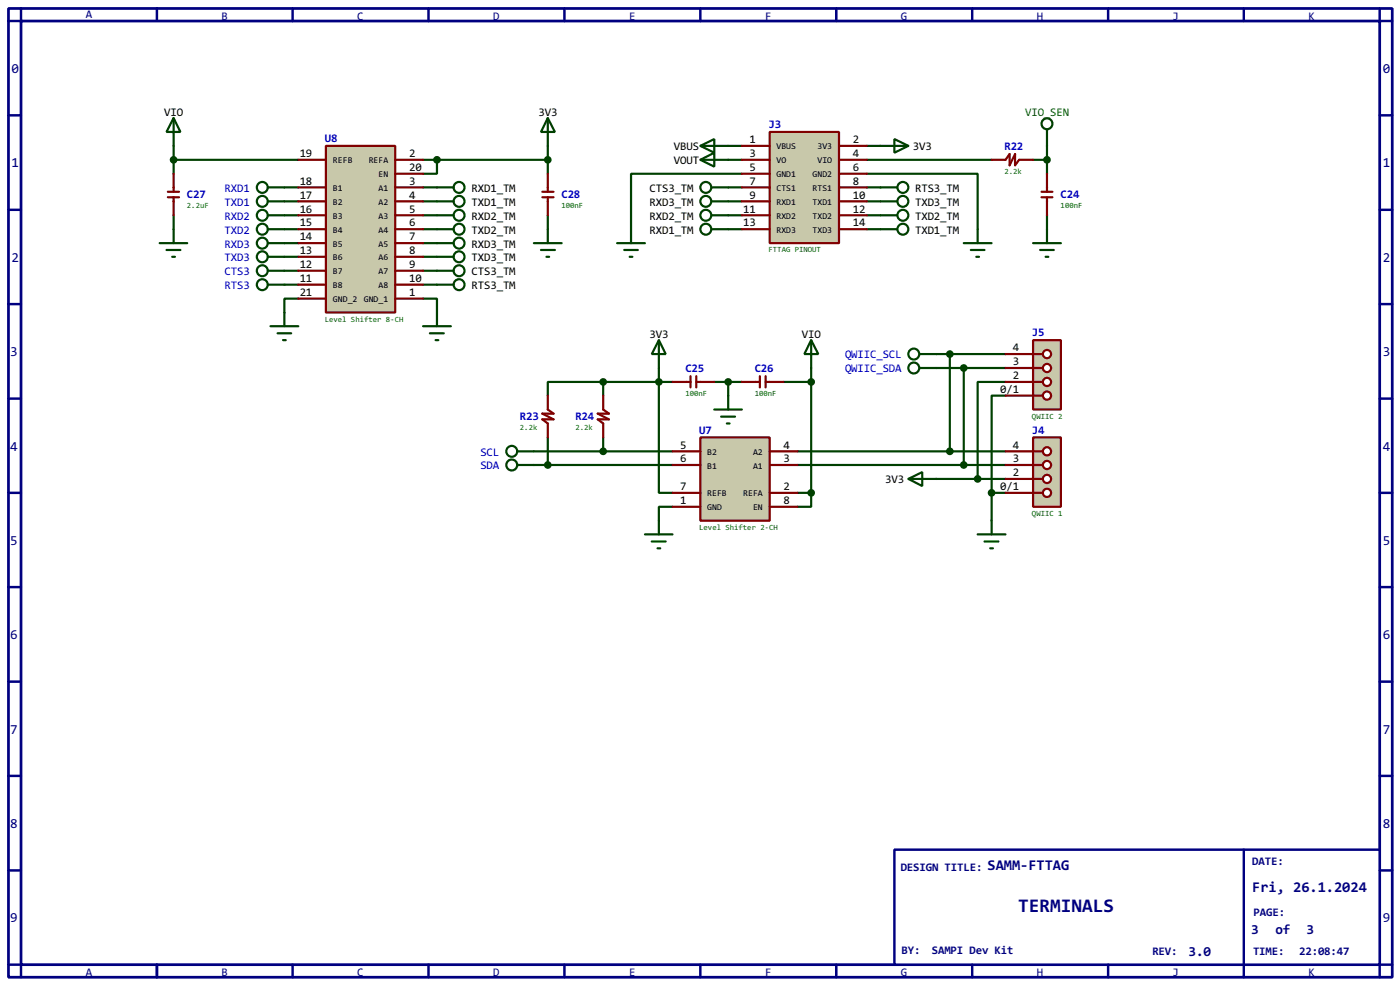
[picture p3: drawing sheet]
<svg xmlns="http://www.w3.org/2000/svg" width="256mm" height="180mm" viewBox="0 0 256 180" stroke-linecap="round" stroke-linejoin="round" font-family="sans-serif">
<path d="M1.6 1.6h253.5v177.3h-253.5zM3.9 3.9h248.9v172.7h-248.9z" fill="none" stroke="#000080" stroke-width=".5"/>
<path d="M3.9 1.6v2.3h-2.3M28.8 1.6v2.3" fill="none" stroke="#000080" stroke-width=".45"/>
<path d="M163.9 155.5h88.9v21.1h-88.9z" fill="#fff" stroke="#000080" stroke-width=".45"/>
<g fill="none" stroke="#000080" stroke-width=".45">
<path d="M53.6 1.6v2.3M78.5 1.6v2.3M103.4 1.6v2.3M128.3 1.6v2.3M153.2 1.6v2.3M178.1 1.6v2.3M203 1.6v2.3M227.9 1.6v2.3M252.8 1.6v2.3h2.3M1.6 21.1h2.3M1.6 38.4h2.3M252.8 21.1h2.3"/>
<path d="M252.8 38.4h2.3M1.6 55.7h2.3M252.8 55.7h2.3M1.6 73h2.3M252.8 73h2.3M1.6 90.2h2.3M252.8 90.2h2.3M1.6 107.5h2.3M252.8 107.5h2.3M1.6 124.8h2.3M252.8 124.8h2.3M1.6 142h2.3"/>
<path d="M1.6 159.3h2.3M227.9 155.5v23.4M252.8 142h2.3M252.8 159.3h2.3M1.6 176.6h2.3v2.3M28.8 176.6v2.3M53.6 176.6v2.3M78.5 176.6v2.3M103.4 176.6v2.3M128.3 176.6v2.3M153.2 176.6v2.3M178.1 176.6v2.3"/>
<path d="M203 176.6v2.3M255.1 176.6h-2.3v2.3"/>
</g>
<g fill="none" stroke="#004000" stroke-width=".4">
<path d="M31.8 29.3h22.9M31.8 26.7v5.1M31.8 39.4v2.6M52.1 34.3h2.6M52.1 36.9h2.6M52.1 39.4h2.6M77.5 29.3h22.9M77.5 34.3h2.6M77.5 36.9h2.6M77.5 39.4h2.6M80.1 29.3v2.5h-2.6M100.4 26.7v5.1"/>
<path d="M100.4 39.4v2.6M133.4 29.3h2.5M133.4 34.3h2.5M133.4 36.9h2.5M133.4 39.4h2.5M133.4 26.7h2.5M135.9 31.8h-20.3v10.2M158.8 31.8h20.3v10.2M158.8 29.3h22.9M158.8 34.3h2.5M158.8 36.9h2.5M158.8 39.4h2.5"/>
<path d="M158.8 26.7h2.5M189.3 29.3h2.5M191.8 26.7v5.1M191.8 39.4v2.6M52.1 42h2.6M52.1 44.5h2.6M52.1 47h2.6M52.1 49.6h2.6M52.1 52.1h2.6M54.7 54.7h-2.6v2.5M77.5 54.7h2.6v2.5M77.5 42h2.6"/>
<path d="M77.5 44.5h2.6M77.5 47h2.6M77.5 49.6h2.6M77.5 52.1h2.6M133.4 42h2.5M158.8 42h2.5M110.5 69.9h-10.1v2.5M110.5 69.9v2.5M110.5 69.9h12.7M120.7 67.4v22.8h2.5M130.9 69.9h5M133.4 69.9v2.5"/>
<path d="M143.6 69.9h5M148.6 67.4v22.8M168.5 64.8h15.7M168.5 67.4h15.7M174 64.8v17.8M176.6 67.4v17.7M184.2 72.4h-2.5v17.8M184.2 69.9h-5.1v17.8M97.8 82.6h25.4M97.8 85.1h25.4M100.4 80.1v5M110.5 80.1v2.5"/>
<path d="M123.2 92.8h-2.5v2.5M146.1 90.2h2.5M146.1 82.6h38.1M146.1 85.1h38.1M148.6 90.2v2.6h-2.5M171.5 87.7h12.7M181.7 90.2v5.1M181.7 90.2h2.5"/>
<circle cx="167.4" cy="67.4" r="1"/>
<circle cx="167.4" cy="64.8" r="1"/>
</g>
<path d="M189.3 80.1h5.1v12.7h-5.1z" fill="#c8c8aa" stroke="#800000" stroke-width=".4"/>
<path d="M189.3 90.2h1.8" fill="none" stroke="#800000" stroke-width=".4"/>
<circle cx="191.8" cy="90.2" r=".75" fill="#feffff" stroke="#800000" stroke-width=".4"/>
<path d="M189.3 87.7h1.8" fill="none" stroke="#800000" stroke-width=".4"/>
<circle cx="191.8" cy="87.7" r=".75" fill="#feffff" stroke="#800000" stroke-width=".4"/>
<path d="M189.3 85.1h1.8" fill="none" stroke="#800000" stroke-width=".4"/>
<circle cx="191.8" cy="85.1" r=".75" fill="#feffff" stroke="#800000" stroke-width=".4"/>
<path d="M189.3 82.6h1.8" fill="none" stroke="#800000" stroke-width=".4"/>
<circle cx="191.8" cy="82.6" r=".75" fill="#feffff" stroke="#800000" stroke-width=".4"/>
<path d="M184.2 90.2h5.1M184.2 87.7h5.1M184.2 85.1h5.1M184.2 82.6h5.1" fill="none" stroke="#800000" stroke-width=".4"/>
<path d="M179.1 97.8h5.1M180.4 99.1h2.5M181.7 95.3v2.5M181.4 100.4h.5" fill="none" stroke="#004000" stroke-width=".4"/>
<path d="M189.3 62.3h5.1v12.7h-5.1z" fill="#c8c8aa" stroke="#800000" stroke-width=".4"/>
<path d="M189.3 72.4h1.8" fill="none" stroke="#800000" stroke-width=".4"/>
<circle cx="191.8" cy="72.4" r=".75" fill="#feffff" stroke="#800000" stroke-width=".4"/>
<path d="M189.3 69.9h1.8" fill="none" stroke="#800000" stroke-width=".4"/>
<circle cx="191.8" cy="69.9" r=".75" fill="#feffff" stroke="#800000" stroke-width=".4"/>
<path d="M189.3 67.4h1.8" fill="none" stroke="#800000" stroke-width=".4"/>
<circle cx="191.8" cy="67.4" r=".75" fill="#feffff" stroke="#800000" stroke-width=".4"/>
<path d="M189.3 64.8h1.8" fill="none" stroke="#800000" stroke-width=".4"/>
<circle cx="191.8" cy="64.8" r=".75" fill="#feffff" stroke="#800000" stroke-width=".4"/>
<g fill="none" stroke="#800000" stroke-width=".4">
<path d="M30.8 35.1h2M30.8 36.1h2M31.8 31.8v3.3M31.8 36.1v3.3M99.4 35.1h2M99.4 36.1h2M100.4 31.8v3.3M100.4 36.1v3.3M181.7 29.3h2.5l.8-1.1v2.1l1-2.1v2.1l.7-1h2.6M190.8 35.1h2M190.8 36.1h2M191.8 31.8v3.3"/>
<path d="M191.8 36.1v3.3M100.4 72.4v2.6l1 .7h-2l2 1.1h-2l1 .7v2.6M110.5 72.4v2.6l1.1 .7h-2.1l2.1 1.1h-2.1l1 .7v2.6M123.2 69.9h3.3M126.5 68.9v2M127.6 69.9h3.3M127.6 68.9v2M135.9 69.9h3.3M139.2 68.9v2M140.3 69.9h3.3M140.3 68.9v2M184.2 72.4h5.1"/>
<path d="M184.2 69.9h5.1M184.2 67.4h5.1M184.2 64.8h5.1"/>
</g>
<g fill="#004000" stroke="#004000" stroke-width=".4">
<circle cx="181.6" cy="90.2" r=".5"/>
<circle cx="191.8" cy="29.3" r=".5"/>
<circle cx="31.8" cy="29.3" r=".5"/>
<circle cx="100.3" cy="29.3" r=".5"/>
<circle cx="80" cy="29.3" r=".5"/>
<circle cx="179.1" cy="87.7" r=".5"/>
<circle cx="174" cy="64.8" r=".5"/>
<circle cx="176.5" cy="67.4" r=".5"/>
<circle cx="110.5" cy="69.9" r=".5"/>
<circle cx="120.7" cy="69.9" r=".5"/>
<circle cx="133.4" cy="69.9" r=".5"/>
</g>
<g fill="none" stroke="#004000" stroke-width=".4">
<path d="M31.8 21.6l1.3 2.6h-2.6zM31.8 21.6v5.1M49.1 39.4h3M49.1 34.3h3M49.1 36.9h3M80.1 39.4h3M80.1 34.3h3M80.1 36.9h3M100.4 21.6l1.3 2.6h-2.6zM100.4 21.6v5.1M128.3 29.3l2.6-1.3v2.5zM128.3 29.3h5.1"/>
<path d="M130.4 39.4h3M130.4 34.3h3M130.4 36.9h3M161.3 26.7h5.1M161.3 39.4h3.1M161.3 34.3h3.1M161.3 36.9h3.1M163.9 25.5l2.5 1.2-2.5 1.3zM191.8 23.7v3M29.3 44.5h5M30.5 45.8h2.6M31.6 47h.5"/>
<path d="M31.8 42v2.5M49.1 44.5h3M49.1 47h3M49.1 42h3M49.1 52.1h3M49.1 49.6h3M49.6 59.7h5.1M52.1 57.2v2.5M77.5 59.7h5.1M80.1 44.5h3M80.1 47h3M80.1 42h3"/>
<path d="M80.1 57.2v2.5M80.1 52.1h3M80.1 49.6h3M97.8 44.5h5.1M99.1 45.8h2.6M100.1 47h.5M100.4 42v2.5M113.1 44.5h5.1M114.4 45.8h2.5M115.4 47h.5M115.6 42v2.5M130.4 42h3"/>
<path d="M161.3 42h3.1M176.6 44.5h5.1M177.9 45.8h2.5M178.9 47h.5M179.1 42v2.5M189.3 44.5h5.1M190.6 45.8h2.5M191.6 47h.5M191.8 42v2.5M50.9 61h2.5M51.9 62.3h.5M78.8 61h2.5"/>
<path d="M79.8 62.3h.5M120.7 62.3l1.3 2.5h-2.6zM120.7 62.3v5.1M130.9 75h5M132.1 76.3h2.6M133.2 77.5h.5M133.4 72.4v2.6M148.6 62.3l1.3 2.5h-2.5zM148.6 62.3v5.1M94.8 85.1h3M94.8 82.6h3M118.2 97.8h5"/>
<path d="M119.4 99.1h2.6M120.7 95.3v2.5M166.4 87.7l2.6-1.3v2.6zM166.4 87.7h5.1M120.5 100.4h.5"/>
<circle cx="48" cy="36.9" r="1"/>
<circle cx="48" cy="34.3" r="1"/>
<circle cx="48" cy="39.4" r="1"/>
<circle cx="84.1" cy="36.9" r="1"/>
<circle cx="84.1" cy="39.4" r="1"/>
<circle cx="84.1" cy="34.3" r="1"/>
<circle cx="129.3" cy="36.9" r="1"/>
<circle cx="129.3" cy="39.4" r="1"/>
<circle cx="129.3" cy="34.3" r="1"/>
<circle cx="165.4" cy="34.3" r="1"/>
<circle cx="165.4" cy="36.9" r="1"/>
<circle cx="165.4" cy="39.4" r="1"/>
<circle cx="191.8" cy="22.7" r="1"/>
<circle cx="48" cy="47" r="1"/>
<circle cx="48" cy="44.5" r="1"/>
<circle cx="48" cy="49.6" r="1"/>
<circle cx="48" cy="42" r="1"/>
<circle cx="48" cy="52.1" r="1"/>
<circle cx="84.1" cy="49.6" r="1"/>
<circle cx="84.1" cy="47" r="1"/>
<circle cx="84.1" cy="44.5" r="1"/>
<circle cx="84.1" cy="42" r="1"/>
<circle cx="84.1" cy="52.1" r="1"/>
<circle cx="129.3" cy="42" r="1"/>
<circle cx="165.4" cy="42" r="1"/>
<circle cx="93.7" cy="85.1" r="1"/>
<circle cx="93.7" cy="82.6" r="1"/>
</g>
<path d="M128.3 80.1h12.7v15.2h-12.7z" fill-rule="evenodd" fill="#c8c8aa" stroke="#800000" stroke-width=".4"/>
<path d="M123.2 90.2h5.1M123.2 85.1h5.1M123.2 82.6h5.1M123.2 92.8h5.1M141 90.2h5.1M141 85.1h5.1M141 82.6h5.1M141 92.8h5.1" fill="none" stroke="#800000" stroke-width=".4"/>
<g fill="#004000" stroke="#004000" stroke-width=".4">
<circle cx="110.5" cy="82.6" r=".5"/>
<circle cx="148.6" cy="69.9" r=".5"/>
<circle cx="148.6" cy="90.2" r=".5"/>
<circle cx="100.3" cy="85.1" r=".5"/>
<circle cx="174" cy="82.6" r=".5"/>
<circle cx="176.5" cy="85.1" r=".5"/>
</g>
<path d="M59.7 26.7h12.7v30.5h-12.7z" fill-rule="evenodd" fill="#c8c8aa" stroke="#800000" stroke-width=".4"/>
<g fill="none" stroke="#800000" stroke-width=".4">
<path d="M54.7 29.3h5M54.7 34.3h5M54.7 36.9h5M54.7 39.4h5M72.4 29.3h5.1M72.4 34.3h5.1M72.4 36.9h5.1M72.4 39.4h5.1M72.4 31.8h5.1M54.7 54.7h5M54.7 42h5M54.7 44.5h5"/>
<path d="M54.7 47h5M54.7 49.6h5M54.7 52.1h5M72.4 54.7h5.1M72.4 42h5.1M72.4 44.5h5.1M72.4 47h5.1M72.4 49.6h5.1M72.4 52.1h5.1"/>
</g>
<path d="M128.3 26.7l2.6-1.2v2.5zM128.3 26.7h5.1" fill="none" stroke="#004000" stroke-width=".4"/>
<path d="M141 24.2h12.7v20.3h-12.7z" fill="#c8c8aa" stroke="#800000" stroke-width=".4"/>
<g fill="none" stroke="#800000" stroke-width=".4">
<path d="M135.9 26.7h5.1M135.9 31.8h5.1M135.9 29.3h5.1M135.9 39.4h5.1M135.9 36.9h5.1M135.9 34.3h5.1M153.7 26.7h5.1M153.7 31.8h5.1M153.7 29.3h5.1M153.7 39.4h5.1M153.7 36.9h5.1M153.7 34.3h5.1"/>
<path d="M135.9 42h5.1M153.7 42h5.1"/>
</g>
<text font-size="4.2" fill="#000080" x="186.6" y="167">TERMINALS</text>
<g font-size="3.2" fill="#000080">
<text x="180.9" y="159.3">SAMM-FTTAG</text>
<text x="229.4" y="163.2">Fri, 26.1.2024</text>
</g>
<g font-size="3" fill="#000080">
<text x="2.1" y="13.4">0</text>
<text x="253.4" y="13.4">0</text>
<text x="2.1" y="30.7">1</text>
<text x="253.4" y="30.7">1</text>
<text x="2.1" y="47.9">2</text>
<text x="253.4" y="47.9">2</text>
<text x="1.9" y="65.2">3</text>
<text x="253.4" y="65.2">3</text>
<text x="1.9" y="82.5">4</text>
<text x="253.4" y="82.5">4</text>
<text x="1.9" y="99.8">5</text>
<text x="253.4" y="99.8">5</text>
<text x="1.9" y="117">6</text>
<text x="253.4" y="117">6</text>
<text x="1.9" y="134.3">7</text>
<text x="253.4" y="134.3">7</text>
<text x="1.9" y="151.6">8</text>
<text x="253.4" y="151.6">8</text>
<text x="1.9" y="168.8">9</text>
<text x="229.2" y="170.9">3</text>
<text x="233.7" y="170.9">of</text>
<text x="239.4" y="170.9">3</text>
<text x="253.4" y="168.8">9</text>
<text x="217.8" y="174.9">3.0</text>
</g>
<g font-size="2.5" fill="#000080">
<text x="15.7" y="3.4">A</text>
<text x="40.6" y="3.6">B</text>
<text x="65.5" y="3.6">C</text>
<text x="90.4" y="3.6">D</text>
<text x="115.3" y="3.6">E</text>
<text x="140.2" y="3.6">F</text>
<text x="165.1" y="3.6">G</text>
<text x="190" y="3.6">H</text>
<text x="214.8" y="3.6">J</text>
<text x="239.7" y="3.6">K</text>
<text x="165" y="159.4">DESIGN TITLE:</text>
<text x="229.4" y="158.3">DATE:</text>
<text x="229.7" y="167.7">PAGE:</text>
<text x="15.7" y="178.7">A</text>
<text x="40.6" y="178.7">B</text>
<text x="65.5" y="178.7">C</text>
<text x="90.4" y="178.7">D</text>
<text x="115.3" y="178.7">E</text>
<text x="140.2" y="178.7">F</text>
<text x="165.1" y="178.7">G</text>
<text x="165.2" y="174.6">BY:</text>
<text x="170.7" y="174.6">SAMPI Dev Kit</text>
<text x="190" y="178.7">H</text>
<text x="211.1" y="174.8">REV:</text>
<text x="214.8" y="178.7">J</text>
<text x="229.6" y="174.8">TIME:</text>
<text x="238" y="174.8">22:08:47</text>
<text x="239.7" y="178.7">K</text>
</g>
<g font-size="2.5">
<text x="30.1" y="21.2">VIO</text>
<text x="98.7" y="21.2">3V3</text>
<text x="54.9" y="28.8">19</text>
<text x="75" y="28.8">2</text>
<text x="123.5" y="27.5">VBUS</text>
<text x="137.3" y="28.8">3</text>
<text x="137.3" y="26.2">1</text>
<text x="156.3" y="26.2">2</text>
<text x="156.3" y="28.8">4</text>
<text x="167.3" y="27.5">3V3</text>
<text x="54.9" y="33.8">18</text>
<text x="75" y="33.8">3</text>
<text x="75" y="31.3">20</text>
<text x="86.4" y="35.1">RXD1_TM</text>
<text x="119" y="35.1">CTS3_TM</text>
<text x="123.5" y="30">VOUT</text>
<text x="137.3" y="31.3">5</text>
<text x="137.3" y="33.8">7</text>
<text x="156.3" y="33.8">8</text>
<text x="156.3" y="31.3">6</text>
<text x="167.7" y="35.1">RTS3_TM</text>
<text x="54.9" y="41.5">15</text>
<text x="54.9" y="38.9">16</text>
<text x="54.9" y="36.3">17</text>
<text x="75" y="36.3">4</text>
<text x="75" y="38.9">5</text>
<text x="75" y="41.5">6</text>
<text x="86.4" y="40.2">RXD2_TM</text>
<text x="86.4" y="37.7">TXD1_TM</text>
<text x="119" y="40.2">RXD2_TM</text>
<text x="119" y="37.7">RXD3_TM</text>
<text x="136.2" y="38.9">11</text>
<text x="136.2" y="41.5">13</text>
<text x="137.3" y="36.3">9</text>
<text x="156.3" y="38.9">12</text>
<text x="156.3" y="41.5">14</text>
<text x="156.3" y="36.3">10</text>
<text x="167.7" y="40.2">TXD2_TM</text>
<text x="167.7" y="37.7">TXD3_TM</text>
<text x="54.9" y="46.5">13</text>
<text x="54.9" y="44">14</text>
<text x="75" y="44">7</text>
<text x="75" y="46.5">8</text>
<text x="86.4" y="45.3">RXD3_TM</text>
<text x="86.4" y="42.7">TXD2_TM</text>
<text x="86.4" y="47.8">TXD3_TM</text>
<text x="119" y="42.7">RXD1_TM</text>
<text x="167.7" y="42.7">TXD1_TM</text>
<text x="54.9" y="51.6">11</text>
<text x="54.9" y="49">12</text>
<text x="75" y="49">9</text>
<text x="75" y="51.6">10</text>
<text x="86.4" y="50.4">CTS3_TM</text>
<text x="86.4" y="52.9">RTS3_TM</text>
<text x="54.9" y="54.2">21</text>
<text x="75" y="54.2">1</text>
<text x="119" y="61.8">3V3</text>
<text x="146.9" y="61.8">VIO</text>
<text x="185.6" y="64.3">4</text>
<text x="183.3" y="71.9">0/1</text>
<text x="185.6" y="69.4">2</text>
<text x="185.6" y="66.9">3</text>
<text x="124.6" y="82.1">5</text>
<text x="143.6" y="82.1">4</text>
<text x="185.6" y="82.1">4</text>
<text x="124.6" y="84.6">6</text>
<text x="124.6" y="89.7">7</text>
<text x="143.6" y="89.7">2</text>
<text x="143.6" y="84.6">3</text>
<text x="162.2" y="88.5">3V3</text>
<text x="183.3" y="89.7">0/1</text>
<text x="185.6" y="87.1">2</text>
<text x="185.6" y="84.6">3</text>
<text x="124.6" y="92.3">1</text>
<text x="143.6" y="92.3">8</text>
</g>
<g font-size="2.5" fill="#0000c0">
<text x="140.8" y="23.5">J3</text>
<text x="59.5" y="26">U8</text>
<text x="184" y="27.5">R22</text>
<text x="41.2" y="35.1">RXD1</text>
<text x="34.3" y="36.2">C27</text>
<text x="41.2" y="37.7">TXD1</text>
<text x="41.2" y="40.2">RXD2</text>
<text x="102.9" y="36.2">C28</text>
<text x="194.3" y="36.2">C24</text>
<text x="41.2" y="47.8">TXD3</text>
<text x="41.2" y="42.7">TXD2</text>
<text x="41.2" y="45.3">RXD3</text>
<text x="41.2" y="52.9">RTS3</text>
<text x="41.2" y="50.4">CTS3</text>
<text x="154.8" y="65.6">QWIIC_SCL</text>
<text x="189.1" y="61.6">J5</text>
<text x="125.6" y="68.1">C25</text>
<text x="138.3" y="68.1">C26</text>
<text x="154.8" y="68.1">QWIIC_SDA</text>
<text x="95.2" y="76.8">R23</text>
<text x="105.4" y="76.8">R24</text>
<text x="88" y="83.4">SCL</text>
<text x="128.1" y="79.4">U7</text>
<text x="189.1" y="79.4">J4</text>
<text x="88" y="85.9">SDA</text>
</g>
<text font-size="2.5" fill="#008000" x="187.8" y="21.2">VIO_SEN</text>
<g font-size="1.9">
<text x="61" y="29.9">REFB</text>
<text x="67.6" y="29.9">REFA</text>
<text x="142.3" y="29.9">VO</text>
<text x="142.3" y="27.3">VBUS</text>
<text x="149.8" y="27.3">3V3</text>
<text x="149.8" y="29.9">VIO</text>
<text x="61" y="34.9">B1</text>
<text x="69.4" y="34.9">A1</text>
<text x="69.4" y="32.5">EN</text>
<text x="142.3" y="32.5">GND1</text>
<text x="142.3" y="34.9">CTS1</text>
<text x="148.9" y="34.9">RTS1</text>
<text x="148.9" y="32.5">GND2</text>
<text x="61" y="40">B3</text>
<text x="61" y="37.5">B2</text>
<text x="69.4" y="37.5">A2</text>
<text x="69.4" y="40">A3</text>
<text x="142.3" y="40">RXD2</text>
<text x="142.3" y="37.5">RXD1</text>
<text x="148.9" y="40">TXD2</text>
<text x="148.9" y="37.5">TXD1</text>
<text x="61" y="47.6">B6</text>
<text x="61" y="45.2">B5</text>
<text x="61" y="42.6">B4</text>
<text x="69.4" y="42.6">A4</text>
<text x="69.4" y="45.2">A5</text>
<text x="69.4" y="47.6">A6</text>
<text x="142.3" y="42.6">RXD3</text>
<text x="148.9" y="42.6">TXD3</text>
<text x="61" y="52.8">B8</text>
<text x="61" y="50.2">B7</text>
<text x="69.4" y="50.2">A7</text>
<text x="69.4" y="52.8">A8</text>
<text x="61" y="55.3">GND_2 GND_1</text>
<text x="129.6" y="83.3">B2</text>
<text x="138" y="83.3">A2</text>
<text x="129.6" y="85.7">B1</text>
<text x="138" y="85.7">A1</text>
<text x="129.6" y="90.8">REFB</text>
<text x="129.6" y="93.4">GND</text>
<text x="136.2" y="90.8">REFA</text>
<text x="138" y="93.4">EN</text>
</g>
<g font-size="1.7" fill="#008000">
<text x="184" y="31.9">2.2k</text>
<text x="34.3" y="38.1">2.2uF</text>
<text x="102.9" y="38.1">100nF</text>
<text x="194.3" y="38.1">100nF</text>
<text x="140.8" y="46.2">FTTAG PINOUT</text>
<text x="59.5" y="58.9">Level Shifter 8-CH</text>
<text x="125.6" y="72.6">100nF</text>
<text x="138.3" y="72.6">100nF</text>
<text x="189.1" y="76.6">QWIIC 2</text>
<text x="95.2" y="78.8">2.2k</text>
<text x="105.4" y="78.8">2.2k</text>
<text x="189.1" y="94.4">QWIIC 1</text>
<text x="128.1" y="97">Level Shifter 2-CH</text>
</g>
</svg>
